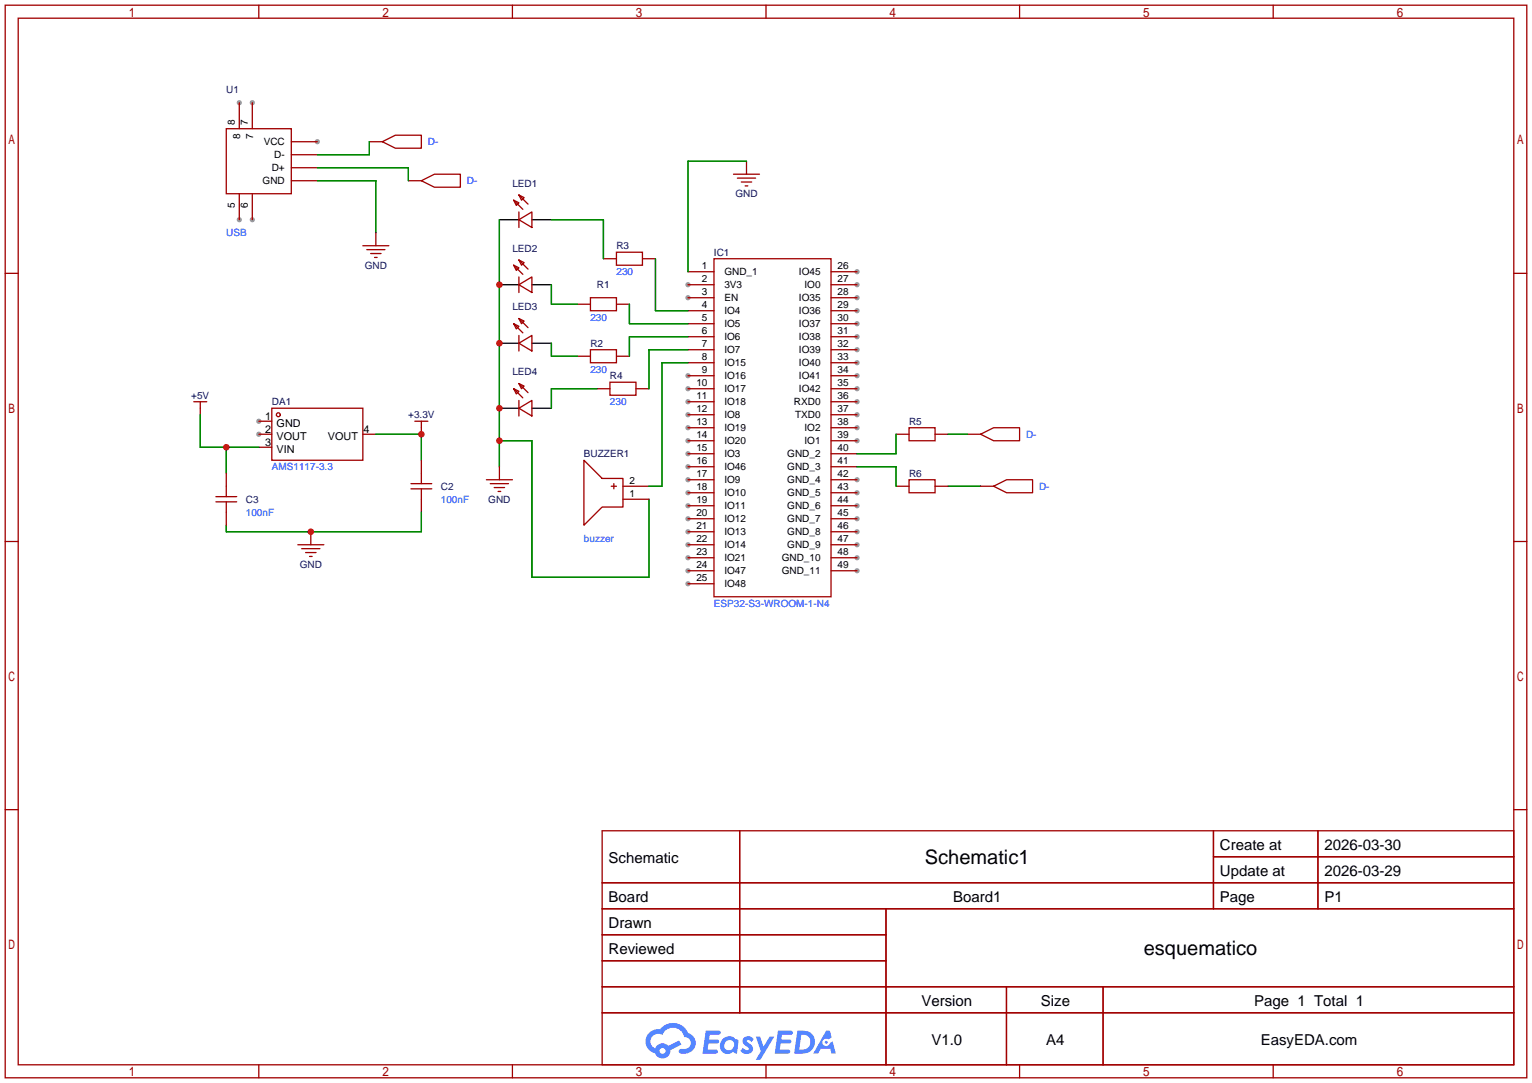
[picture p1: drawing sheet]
<svg xmlns="http://www.w3.org/2000/svg" width="299mm" height="212mm" viewBox="0 0 299 212" stroke-linecap="round" stroke-linejoin="round" font-family="sans-serif">
<g fill="#999">
<circle cx="134.4" cy="55.6" r=".51"/>
<circle cx="134.4" cy="58.2" r=".51"/>
<circle cx="134.4" cy="73.4" r=".51"/>
<circle cx="134.4" cy="75.9" r=".51"/>
<circle cx="134.4" cy="78.5" r=".51"/>
<circle cx="134.4" cy="81" r=".51"/>
<circle cx="134.4" cy="83.6" r=".51"/>
<circle cx="134.4" cy="86.1" r=".51"/>
<circle cx="134.4" cy="88.6" r=".51"/>
<circle cx="134.4" cy="91.2" r=".51"/>
<circle cx="134.4" cy="93.7" r=".51"/>
<circle cx="134.4" cy="96.3" r=".51"/>
<circle cx="134.4" cy="98.8" r=".51"/>
<circle cx="134.4" cy="101.3" r=".51"/>
<circle cx="134.4" cy="103.9" r=".51"/>
<circle cx="134.4" cy="106.4" r=".51"/>
<circle cx="134.4" cy="109" r=".51"/>
<circle cx="134.4" cy="111.5" r=".51"/>
<circle cx="134.4" cy="114" r=".51"/>
<circle cx="167.4" cy="53.1" r=".51"/>
<circle cx="167.4" cy="55.6" r=".51"/>
<circle cx="167.4" cy="58.2" r=".51"/>
<circle cx="167.4" cy="60.7" r=".51"/>
<circle cx="167.4" cy="63.2" r=".51"/>
<circle cx="167.4" cy="65.8" r=".51"/>
<circle cx="167.4" cy="68.3" r=".51"/>
<circle cx="167.4" cy="70.9" r=".51"/>
<circle cx="167.4" cy="73.4" r=".51"/>
<circle cx="167.4" cy="75.9" r=".51"/>
<circle cx="167.4" cy="78.5" r=".51"/>
<circle cx="167.4" cy="81" r=".51"/>
<circle cx="167.4" cy="83.6" r=".51"/>
<circle cx="167.4" cy="86.1" r=".51"/>
<circle cx="167.4" cy="93.7" r=".51"/>
<circle cx="167.4" cy="96.3" r=".51"/>
<circle cx="167.4" cy="98.8" r=".51"/>
<circle cx="167.4" cy="101.3" r=".51"/>
<circle cx="167.4" cy="103.9" r=".51"/>
<circle cx="167.4" cy="106.4" r=".51"/>
<circle cx="167.4" cy="109" r=".51"/>
<circle cx="167.4" cy="111.5" r=".51"/>
<circle cx="50.5" cy="82.3" r=".51"/>
<circle cx="50.5" cy="84.8" r=".51"/>
<circle cx="49.3" cy="42.9" r=".51"/>
<circle cx="46.7" cy="42.9" r=".51"/>
<circle cx="62" cy="27.7" r=".51"/>
<circle cx="49.3" cy="20.1" r=".51"/>
<circle cx="46.7" cy="20.1" r=".51"/>
</g>
<g fill="none" stroke="#a10000" stroke-width=".25">
<path d="M1 1h297.2v209.6h-297.2zM3.6 3.6h292.1v204.4h-292.1zM50.5 1v2.6M100.1 1v2.6M149.6 1v2.6M199.1 1v2.6M248.7 1v2.6M1 53.4h2.6M295.7 53.4h2.5M1 105.8h2.6M295.7 105.8h2.5M1 158.2h2.6"/>
<path d="M295.7 158.2h2.5M117.6 162.3h178.1v45.7h-178.1zM117.6 172.5h178.1M117.6 177.5h178.1M144.5 162.3v35.6M173 177.5v30.5M237 162.3v15.2M237 167.4h58.7M257.4 162.3v15.2M117.6 182.6h55.4M117.6 192.8h178.1M117.6 187.7h55.4"/>
<path d="M117.6 197.9h178.1M196.6 192.8v15.2M215.4 192.8v15.2M50.5 208v2.6M100.1 208v2.6M149.6 208v2.6M199.1 208v2.6M248.7 208v2.6"/>
</g>
<g fill="#5487ff">
<path d="M145.3 202.7a1.3 1.3 0 0 1 1.9 .3l-.4 .6a.54 .54 0 0 0-.9-.2l.1 .2a1.58 1.58 0 0 1 1 1.5 1.43 1.43 0 0 1-2.4 .2l.5-.6a.64 .64 0 0 0 .5 .5 .64 .64 0 0 0 .7-.3l-.2-.2a1.35 1.35 0 0 1-.9-1.8z"/>
<path d="M147.6 202.5h.9l.6 2 1.2-2h.9l-2.7 4.6h-.9l1-1.7z"/>
<path d="M137.8 201.4h1.7a1.31 1.31 0 0 1 1.2 .2 .4 .4 0 0 1-.3 .5l-1.8 .1-.1 .9h1.6a.4 .4 0 0 1 .4 .4 .4 .4 0 0 1-.5 .4h-1.6l-.2 1.2h.8a1.23 1.23 0 0 1 1.2 .2 .39 .39 0 0 1-.4 .5h-2.6z"/>
<path d="M151.9 201.4h1.7a1.32 1.32 0 0 1 1.2 .2 .39 .39 0 0 1-.3 .5l-1.8 .1-.1 .9h1.6a.4 .4 0 0 1 .4 .4 .4 .4 0 0 1-.4 .4h-1.7l-.2 1.2h.8a1.23 1.23 0 0 1 1.2 .1 .39 .39 0 0 1-.4 .6h-2.6z"/>
<path d="M161.3 201.4h.8l.3 1.3-.6 .4a.75 .75 0 0 0-1.1 .3 .75 .75 0 0 0 .5 1 .75 .75 0 0 0 .9-.7l.5-.2 .6 2.3h-.8l-.3-.9h-1.8l-.5 .9h-1z"/>
<path d="M155.7 201.4l-.6 4.4h1.5a2.27 2.27 0 0 0 2.6-2.2 2.27 2.27 0 0 0-2.7-2.2zM156.5 202.1a1.5 1.5 0 0 1 1.8 1.6 1.5 1.5 0 0 1-1.9 1.4h-.3z"/>
<path d="M141.2 203a1.6 1.6 0 0 0-.3 2.3 1.6 1.6 0 0 0 2.3 .2l.7 .3 .3-2.4-.1-.3-.5-.1a1.58 1.58 0 0 0-2.4 0zM141.8 203.5a.99 .99 0 0 1 1.6 .3 .99 .99 0 0 1-.9 1.4 .94 .94 0 0 1-1-.6 .94 .94 0 0 1 .3-1.1z"/>
<path d="M126.8 201.8a2.37 2.37 0 0 0 1.1 4 1.54 1.54 0 0 0 1.8 1 1.54 1.54 0 0 0 1.2-1.6l2.2-1.1-.5-.8-2 1a1.57 1.57 0 0 0-2.7 .5 1.5 1.5 0 0 1-.7-2.1 1.5 1.5 0 0 1 2.2-.5 2.23 2.23 0 0 1 2.3-1.4 2.23 2.23 0 0 1 2 1.8 1.16 1.16 0 0 1 1.2 1.1 1.16 1.16 0 0 1-1.1 1.2h-.7a.47 .47 0 0 0-.5 .4 .47 .47 0 0 0 .4 .5 2.17 2.17 0 0 0 2.5-.9 2.17 2.17 0 0 0-.3-2.7l-.8-.4a3.2 3.2 0 0 0-5.5-.7l-1.1 .1zM128.8 205.3a.6 .6 0 0 1 1.2 0 .6 .6 0 0 1-1.2 0z"/>
<circle cx="161.4" cy="203.6" r=".28"/>
</g>
<g fill="none" stroke="#a10000" stroke-width=".25">
<path d="M44.2 25.1h12.7v12.7h-12.7zM46.7 20.1v5M46.7 37.8v5.1M49.3 20.1v5M49.3 37.8v5.1M56.9 35.3h5.1M56.9 32.8h5.1M56.9 30.2h5.1M56.9 27.7h5.1M72.1 27.7h2.6M74.7 27.7l2.5-1.3h5.1v2.6h-5.1zM79.8 35.3h2.5"/>
<path d="M82.3 35.3l2.5-1.3h5.1v2.6h-5.1zM100.3 39.1l1 .5-.5 .5zM100.3 39.1l1.8 1.8M101.3 38.1l1.1 .5-.5 .5zM101.3 38.1l1.8 1.8M143.3 34h5M144 34.8h3.6M144.8 35.6h2M145.5 36.3h.5M145.8 31.5v2.5M70.9 48h5M71.6 48.8h3.6"/>
<path d="M72.4 49.5h2M73.2 50.3h.5M73.4 45.5v2.5M100.3 51.8l1 .5-.5 .5zM100.3 51.8l1.8 1.8M101.3 42.9l2.6-1.5v3zM101.3 55.6l2.6-1.5v3.1zM101.3 50.8l1.1 .5-.5 .5zM101.3 41.4v3M101.3 54.1v3.1M101.3 50.8l1.8 1.8M112.8 59.4h2.5"/>
<path d="M115.3 58.2h5.1v2.5h-5.1zM117.9 50.5h2.5M120.4 49.3h5.1v2.5h-5.1zM120.4 59.4h2.5M125.5 50.5h2.5M134.4 53.1h5M134.4 55.6h5M134.4 58.2h5M139.4 50.5h22.9v66.1h-22.9zM162.3 53.1h5.1M162.3 55.6h5.1M162.3 58.2h5.1"/>
<path d="M37.8 78.5h2.6M39.1 78.5v2.5M53.1 79.8h17.8v10.1h-17.8zM100.3 63.2l1 .6-.5 .5zM100.3 75.9l1 .6-.5 .5zM100.3 63.2l1.8 1.8M100.3 75.9l1.8 1.8M101.3 67.1l2.6-1.6v3.1zM101.3 62.2l1.1 .5-.5 .5zM101.3 79.8l2.6-1.6v3.1zM101.3 74.9l1.1 .5-.5 .5zM101.3 65.5v3.1"/>
<path d="M101.3 78.2v3.1M101.3 62.2l1.8 1.8M101.3 74.9l1.8 1.8M112.8 69.6h2.5M115.3 68.3h5.1v2.6h-5.1zM116.6 75.9h2.5M119.1 74.7h5.1v2.5h-5.1zM120.4 69.6h2.5M124.2 75.9h2.5M134.4 60.7h5M134.4 63.2h5M134.4 65.8h5"/>
<path d="M134.4 68.3h5M134.4 70.9h5M134.4 73.4h5M134.4 75.9h5M134.4 78.5h5M162.3 60.7h5.1M162.3 63.2h5.1M162.3 65.8h5.1M162.3 68.3h5.1M162.3 70.9h5.1M162.3 73.4h5.1M162.3 75.9h5.1"/>
<path d="M162.3 78.5h5.1M42.2 98h4M42.2 97h4M44.2 92.5v4.5M44.2 98v4.6M50.5 82.3h2.6M50.5 84.8h2.6M50.5 87.4h2.6M70.9 84.8h2.5M80.3 94.5h4M80.3 95.5h4M81 82.3h2.6"/>
<path d="M82.3 82.3v2.5M82.3 89.9v4.6M82.3 95.5v4.6M95 93.7h5.1M95.8 94.5h3.5M96.5 95.2h2.1M97.3 96h.5M97.5 91.2v2.5M114 89.9l3.6 3.6h4.1v5.6h-4.1l-3.6 3.5zM119.4 95h1M119.9 94.5v1M121.7 97.5h5"/>
<path d="M121.7 95h5M134.4 81h5M134.4 83.6h5M134.4 86.1h5M134.4 88.6h5M134.4 91.2h5M134.4 93.7h5M134.4 96.3h5M134.4 98.8h5M162.3 81h5.1M162.3 83.6h5.1M162.3 86.1h5.1"/>
<path d="M162.3 88.6h5.1M162.3 91.2h5.1M162.3 93.7h5.1M162.3 96.3h5.1M162.3 98.8h5.1M175 95h2.5M175 84.8h2.5M177.5 83.6h5.1v2.5h-5.1zM177.5 93.7h5.1v2.6h-5.1zM182.6 95h2.6M182.6 84.8h2.6M189 84.8h2.5"/>
<path d="M191.5 84.8l2.6-1.2h5v2.5h-5zM191.5 95h2.6M194.1 95l2.5-1.3h5.1v2.6h-5.1zM58.2 106.4h5M58.9 107.2h3.6M59.7 107.9h2M60.5 108.7h.5M60.7 103.9v2.5M134.4 101.3h5M134.4 103.9h5M134.4 106.4h5M134.4 109h5"/>
<path d="M134.4 111.5h5M134.4 114h5M162.3 101.3h5.1M162.3 103.9h5.1M162.3 106.4h5.1M162.3 109h5.1M162.3 111.5h5.1"/>
<circle cx="54.4" cy="81" r=".38"/>
</g>
<g fill="none" stroke="#008700" stroke-width=".25">
<path d="M62 35.3h11.4v10.2M62 32.8h17.8v2.5M72.1 27.7v2.5h-10.1M145.8 31.5h-11.4v21.6M97.5 42.9v48.3M107.7 42.9h10.2v7.6M107.7 55.6v3.8h5.1M122.9 59.4v3.8h11.5M128 50.5v10.2h6.4M107.7 67.1v2.5h5.1M116.6 75.9h-8.9v3.9M134.4 65.8h-11.5v3.8"/>
<path d="M134.4 68.3h-7.7v7.6M134.4 70.9h-5.1v24.1h-2.6M39.1 81v6.4h11.4M44.2 87.4v5.1M73.4 84.8h8.9v5.1M97.5 86.1h6.4v26.7h22.8v-15.3M167.4 91.2h7.6v3.8M175 84.8v3.8h-7.6M185.2 95h6.3M185.2 84.8h3.8M82.3 100.1v3.8h-38.1v-1.3"/>
</g>
<path d="M97.5 42.9h3.8M97.5 55.6h3.8M103.9 42.9h3.8M103.9 55.6h3.8M97.5 67.1h3.8M97.5 79.8h3.8M103.9 67.1h3.8M103.9 79.8h3.8" fill="none" stroke="#000" stroke-width=".25"/>
<g fill="#c00">
<circle cx="97.5" cy="55.6" r=".63"/>
<circle cx="97.5" cy="67.1" r=".63"/>
<circle cx="97.5" cy="79.8" r=".63"/>
<circle cx="97.5" cy="86.1" r=".63"/>
<circle cx="44.2" cy="87.4" r=".63"/>
<circle cx="82.3" cy="84.8" r=".63"/>
<circle cx="60.7" cy="103.9" r=".63"/>
</g>
<g font-size="3.9">
<text x="180.7" y="168.8">Schematic1</text>
<text x="223.4" y="186.6">esquematico</text>
</g>
<g font-size="2.9">
<text x="238.3" y="166.1">Create at</text>
<text x="258.7" y="166.1">2026-03-30</text>
<text x="118.9" y="168.6">Schematic</text>
<text x="238.3" y="171.1">Update at</text>
<text x="258.7" y="171.1">2026-03-29</text>
<text x="118.9" y="176.2">Board</text>
<text x="186.1" y="176.2">Board1</text>
<text x="238.3" y="176.2">Page</text>
<text x="258.7" y="176.2">P1</text>
<text x="118.9" y="181.3">Drawn</text>
<text x="118.9" y="186.4">Reviewed</text>
<text x="180" y="196.5">Version</text>
<text x="203.3" y="196.5">Size</text>
<text x="244.9" y="196.5">Page 1 Total 1</text>
<text x="181.9" y="204.2">V1.0</text>
<text x="204.3" y="204.2">A4</text>
<text x="246.2" y="204.2">EasyEDA.com</text>
</g>
<g font-size="2.1">
<text x="51.8" y="82.1">1</text>
<text x="54" y="83.4">GND</text>
<text x="51.8" y="84.6">2</text>
<text x="51.8" y="87.2">3</text>
<text x="54" y="85.9">VOUT</text>
<text x="54" y="88.5">VIN</text>
<text x="64" y="85.9">VOUT</text>
<text x="71" y="84.6">4</text>
</g>
<g font-size="2" fill="#000080">
<text x="44.2" y="18.2">U1</text>
<text x="100.1" y="36.5">LED1</text>
<text x="143.6" y="38.5">GND</text>
<text x="71.2" y="52.5">GND</text>
<text x="100.1" y="49.2">LED2</text>
<text x="120.4" y="48.7">R3</text>
<text x="139.4" y="50">IC1</text>
<text x="116.6" y="56.3">R1</text>
<text x="100.1" y="60.6">LED3</text>
<text x="115.3" y="67.7">R2</text>
<text x="37.4" y="77.9">+5V</text>
<text x="100.1" y="73.3">LED4</text>
<text x="119.1" y="74.1">R4</text>
<text x="53.1" y="79.2">DA1</text>
<text x="79.7" y="81.7">+3.3V</text>
<text x="177.5" y="83">R5</text>
<text x="114" y="89.3">BUZZER1</text>
<text x="86.1" y="95.7">C2</text>
<text x="177.5" y="93.1">R6</text>
<text x="48" y="98.2">C3</text>
<text x="95.4" y="98.2">GND</text>
<text x="58.5" y="110.9">GND</text>
</g>
<g font-size="2">
<text x="45.9" y="24.4" transform="rotate(-90 45.9 24.4)">8</text>
<text x="46.9" y="27.2" transform="rotate(-90 46.9 27.2)">8</text>
<text x="48.4" y="24.4" transform="rotate(-90 48.4 24.4)">7</text>
<text x="49.5" y="27.2" transform="rotate(-90 49.5 27.2)">7</text>
<text x="51.5" y="28.3">VCC</text>
<text x="51.3" y="36">GND</text>
<text x="53.1" y="33.4">D+</text>
<text x="53.6" y="30.9">D-</text>
<text x="45.9" y="40.7" transform="rotate(-90 45.9 40.7)">5</text>
<text x="48.4" y="40.7" transform="rotate(-90 48.4 40.7)">6</text>
<text x="137.1" y="52.5">1</text>
<text x="141.5" y="53.8">GND_1</text>
<text x="156" y="53.8">IO45</text>
<text x="163.6" y="52.5">26</text>
<text x="137.1" y="55">2</text>
<text x="137.1" y="57.6">3</text>
<text x="141.5" y="56.3">3V3</text>
<text x="141.5" y="58.9">EN</text>
<text x="156" y="58.9">IO35</text>
<text x="157.1" y="56.3">IO0</text>
<text x="163.6" y="55">27</text>
<text x="163.6" y="57.6">28</text>
<text x="137.1" y="60.1">4</text>
<text x="137.1" y="62.7">5</text>
<text x="137.1" y="65.2">6</text>
<text x="141.5" y="61.4">IO4</text>
<text x="141.5" y="63.9">IO5</text>
<text x="156" y="61.4">IO36</text>
<text x="156" y="63.9">IO37</text>
<text x="163.6" y="60.1">29</text>
<text x="163.6" y="62.7">30</text>
<text x="163.6" y="65.2">31</text>
<text x="137.1" y="67.7">7</text>
<text x="137.1" y="70.3">8</text>
<text x="141.5" y="66.5">IO6</text>
<text x="141.5" y="69">IO7</text>
<text x="141.5" y="71.6">IO15</text>
<text x="156" y="66.5">IO38</text>
<text x="156" y="69">IO39</text>
<text x="156" y="71.6">IO40</text>
<text x="163.6" y="67.7">32</text>
<text x="163.6" y="70.3">33</text>
<text x="136" y="75.4">10</text>
<text x="136" y="77.9">11</text>
<text x="137.1" y="72.8">9</text>
<text x="141.5" y="74.1">IO16</text>
<text x="141.5" y="76.6">IO17</text>
<text x="156" y="74.1">IO41</text>
<text x="156" y="76.6">IO42</text>
<text x="163.6" y="72.8">34</text>
<text x="163.6" y="75.4">35</text>
<text x="163.6" y="77.9">36</text>
<text x="136" y="80.4">12</text>
<text x="136" y="83">13</text>
<text x="141.5" y="79.2">IO18</text>
<text x="141.5" y="81.7">IO8</text>
<text x="155.1" y="79.2">RXD0</text>
<text x="155.3" y="81.7">TXD0</text>
<text x="163.6" y="80.4">37</text>
<text x="163.6" y="83">38</text>
<text x="136" y="85.5">14</text>
<text x="136" y="88.1">15</text>
<text x="141.5" y="84.3">IO19</text>
<text x="141.5" y="86.8">IO20</text>
<text x="141.5" y="89.3">IO3</text>
<text x="153.8" y="89.3">GND_2</text>
<text x="157.1" y="84.3">IO2</text>
<text x="157.1" y="86.8">IO1</text>
<text x="163.6" y="85.5">39</text>
<text x="163.6" y="88.1">40</text>
<text x="122.9" y="94.6">2</text>
<text x="136" y="90.6">16</text>
<text x="136" y="93.1">17</text>
<text x="136" y="95.7">18</text>
<text x="141.5" y="91.9">IO46</text>
<text x="141.5" y="94.4">IO9</text>
<text x="153.8" y="91.9">GND_3</text>
<text x="153.8" y="94.4">GND_4</text>
<text x="163.6" y="90.6">41</text>
<text x="163.6" y="93.1">42</text>
<text x="163.6" y="95.7">43</text>
<text x="122.9" y="97.2">1</text>
<text x="136" y="98.2">19</text>
<text x="136" y="100.8">20</text>
<text x="141.5" y="97">IO10</text>
<text x="141.5" y="99.5">IO11</text>
<text x="153.8" y="97">GND_5</text>
<text x="153.8" y="99.5">GND_6</text>
<text x="163.6" y="98.2">44</text>
<text x="163.6" y="100.8">45</text>
<text x="136" y="103.3">21</text>
<text x="136" y="105.8">22</text>
<text x="141.5" y="102">IO12</text>
<text x="141.5" y="104.6">IO13</text>
<text x="141.5" y="107.1">IO14</text>
<text x="153.8" y="102">GND_7</text>
<text x="153.8" y="104.6">GND_8</text>
<text x="153.8" y="107.1">GND_9</text>
<text x="163.6" y="103.3">46</text>
<text x="163.6" y="105.8">47</text>
<text x="136" y="108.4">23</text>
<text x="136" y="110.9">24</text>
<text x="136" y="113.5">25</text>
<text x="141.5" y="109.7">IO21</text>
<text x="141.5" y="112.2">IO47</text>
<text x="152.7" y="109.7">GND_10</text>
<text x="152.7" y="112.2">GND_11</text>
<text x="163.6" y="108.4">48</text>
<text x="163.6" y="110.9">49</text>
<text x="141.5" y="114.7">IO48</text>
</g>
<g font-size="2" fill="#00f">
<text x="83.6" y="28.4">D-</text>
<text x="91.2" y="36">D-</text>
<text x="44.2" y="46.2">USB</text>
<text x="120.4" y="53.8">230</text>
<text x="115.3" y="62.7">230</text>
<text x="115.3" y="72.8">230</text>
<text x="119.1" y="79.2">230</text>
<text x="200.4" y="85.5">D-</text>
<text x="53.1" y="91.9">AMS1117-3.3</text>
<text x="202.9" y="95.7">D-</text>
<text x="48" y="100.8">100nF</text>
<text x="86.1" y="98.2">100nF</text>
<text x="114" y="105.8">buzzer</text>
<text x="139.4" y="118.5">ESP32-S3-WROOM-1-N4</text>
</g>
</svg>
